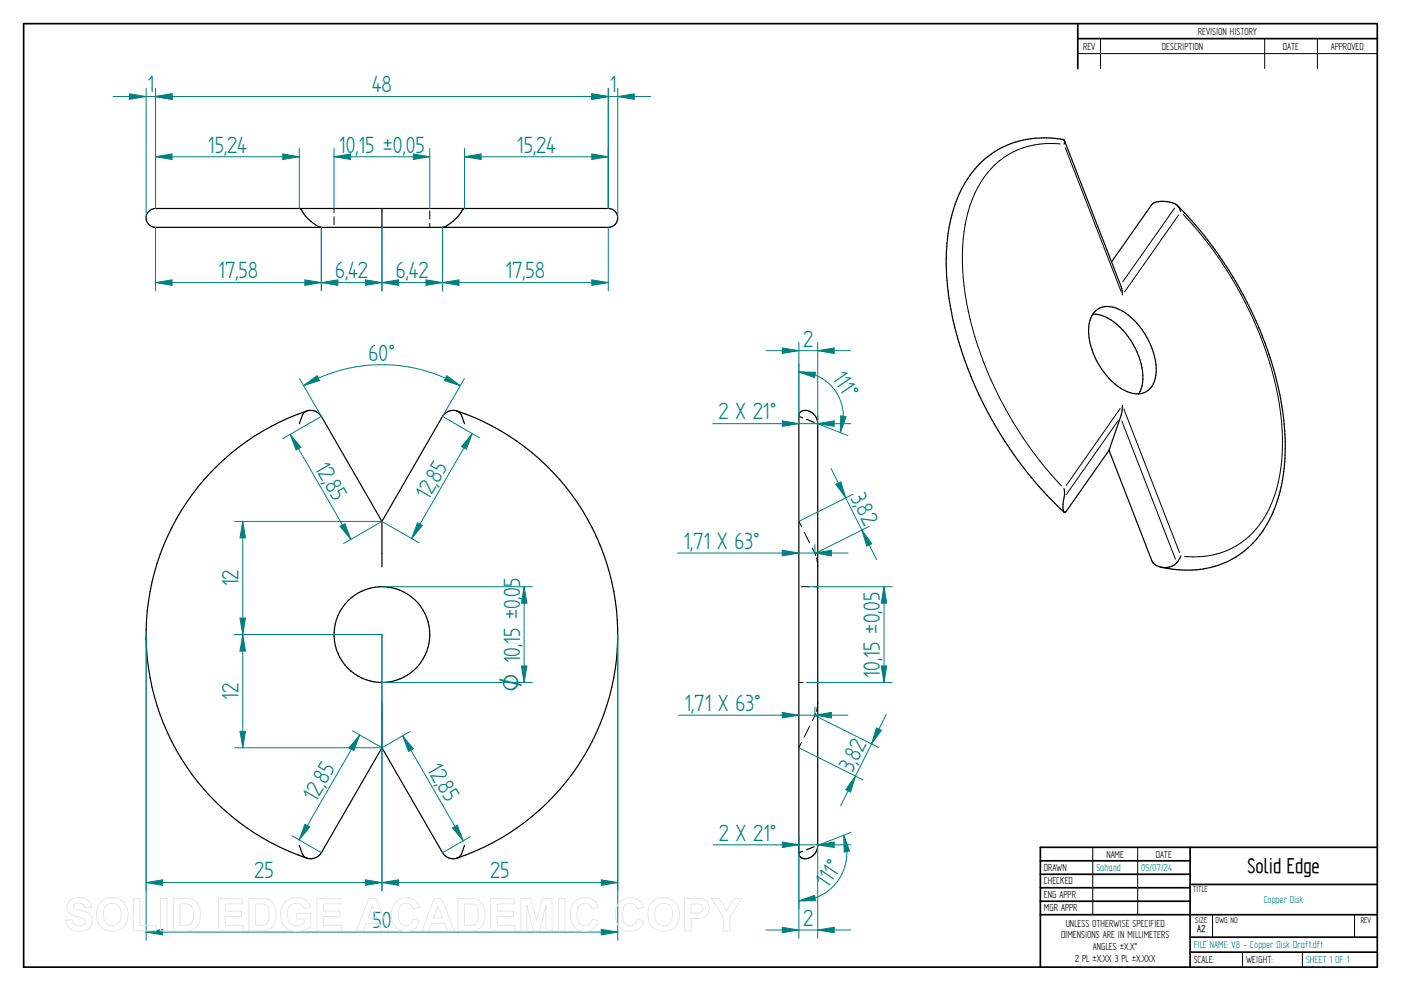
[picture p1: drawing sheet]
<svg xmlns="http://www.w3.org/2000/svg" width="594mm" height="420mm" viewBox="0 0 594 420" stroke-linecap="round" stroke-linejoin="round" font-family="sans-serif">
<g fill="none" stroke="#000" stroke-width=".72">
<path d="M10 10h574v400h-574zM457 10v19.1M457 16.4h127M504.6 359.2v50.8M584 359.2h-142.9v50.8M441.1 365h63.5M441.1 370.7h63.5M441.1 376.4h63.5M504.6 375h79.4M441.1 382.1h63.5M441.1 387.8h142.9M504.6 397.3h79.4"/>
<path d="M504.6 403.7h79.4"/>
</g>
<g fill="none" stroke="#000" stroke-width=".42">
<path d="M466.7 16.4v12.7M536.3 16.4v12.7M558.6 16.4v12.7M457 22.7h127M449.5 61a34.6 34.6 0 0 0-37.1 23.4 81.5 81.5 0 0 0-2.5 43.9 158.5 158.5 0 0 0 40.2 77.7M451.7 62.7l23.7 60.8M141.6 88.4v1.7M141.6 91.9v3.4M182.2 89.4v3.5M182.2 94.7v1.7M498.1 88.2l-22 31.3M499.8 91.1l-22.9 32.6"/>
<path d="M501.8 91a158.1 158.1 0 0 1 40.8 81.2 80 80 0 0 1-3.1 40.4 34.7 34.7 0 0 1-37.1 23.3M474.2 178.3l-22 31.4M475 173.2l-22.9 32.6M475.7 178.5l22.7 58.6M476.5 173.4l23.7 60.9M338.7 221.1l1.2 2.2M341 225.6l2.3 4.6M344.5 232.5l1.4 3.1M346.2 236.6l.4 1.8M346.7 239.4v1M339.8 248.8h3.4M345 248.8h1.7"/>
<path d="M338.7 289.3h1.7M342.2 289.3h3.5M346.6 299.7l-.4 1.8M346.7 297.7v1M339.8 314.8l-1.1 2.2M343.3 308l-2.3 4.5M345.9 302.5l-1.5 3.1M463.4 359.2v28.6M482.4 359.2v28.6M514.2 387.9v9.4M574.4 387.9v9.4M526.9 403.7v6.3"/>
<path d="M552.3 403.7v6.3"/>
</g>
<g fill="none" stroke="#000" stroke-width=".51">
<path d="M450.9 59.1a39 39 0 0 0-38.2 13.4 57.9 57.9 0 0 0-11.4 34.7 135.6 135.6 0 0 0 16.1 64.9 161.3 161.3 0 0 0 33.8 45M451 59.1a1.38 1.38 0 0 1 .2 2.1M451.4 59.6l24 61.9 .5 3.6M63 89.7a4 4 0 0 1 2.9-1.3h192a4 4 0 0 1 4 4 4 4 0 0 1-4 4h-192a4 4 0 0 1-3.6-2.4 4 4 0 0 1 .7-4.3zM126.9 88.4l.6 .2a16.9 16.9 0 0 0 8.8 7.8M162 88.4v8M197 88.4l-.6 .2a17.4 17.4 0 0 1-8.7 7.8M499.4 87.2a160.7 160.7 0 0 1 44.8 89.6 76.3 76.3 0 0 1-5.8 43.4 38.4 38.4 0 0 1-41.8 21l-4.4-.8M500.7 89.8a6.6 6.6 0 0 0-7.2-4.4 6.6 6.6 0 0 0-5.1 1.3l-17.1 24.3M463.4 133.2a18.3 18.3 0 0 1 13.9 8.1 29 29 0 0 1 7 22.2l-1.5 3.5M464.5 131.9a9.2 9.2 0 0 1 11.3-.1 30.9 30.9 0 0 1 14.3 27.3 8.1 8.1 0 0 1-12 7 30.7 30.7 0 0 1-16.5-26.1l.6-4.2a8.2 8.2 0 0 1 2.3-3.9zM126.9 179.7l1.3-3.5a4.6 4.6 0 0 1 8.1 .3l25.7 44.6"/>
<path d="M130.3 174.2a100 100 0 0 0-68.4 94.8 100 100 0 0 0 68.4 94.9M193.6 174.2a100 100 0 0 1 68.3 94.8 100 100 0 0 1-68.3 94.9M197 179.7l-1.3-3.5a4.6 4.6 0 0 0-8 .3l-25.7 44.6M475.9 171.9l-.5 4.1-5.1 14.9M470.3 190.9l-18.2 25.9-.7 .5-.6-1.4 .1-3.5a10.6 10.6 0 0 0 .3-5.3M470.3 190.9l18.1 46.8a6.9 6.9 0 0 0 6.8 2.9 6.9 6.9 0 0 0 5.5-4.8M162 221.1v19.3M162 297.7v19.3M162 317l-25.7 44.5a4.8 4.8 0 0 1-7.9 1l-1.5-4.1M162 317l25.7 44.5a4.6 4.6 0 0 0 8 .4l1.3-3.5M346.1 361.1l.6-2.7v-178.7a5.1 5.1 0 0 0-7.1-5.1l-.6 .8-.3 1.1v185a2.93 2.93 0 0 0 4.8 2.1l1.6-1.1 1-1.4"/>
<circle cx="161.9" cy="269" r="20.3"/>
</g>
<g fill="#000">
<circle cx="450.9" cy="59.1" r=".25"/>
<circle cx="451" cy="59.2" r=".25"/>
<circle cx="126.9" cy="88.4" r=".25"/>
<circle cx="197" cy="88.4" r=".25"/>
</g>
<path d="M162 248.8h63.8M162 289.3h63.8M221.1 282.4h2.3l-1.2 6.9z" fill="none" stroke="#008080" stroke-width=".42"/>
<path d="M221.1 282.4h2.3l-1.2 6.9z" fill="#008080"/>
<path d="M222.2 248.8l1.2 6.9h-2.3z" fill="none" stroke="#008080" stroke-width=".42"/>
<path d="M222.2 248.8l1.2 6.9h-2.3z" fill="#008080"/>
<path d="M99.4 221.1h62.6M222.2 248.8v40.5M99.4 269h62.6M101.8 262h2.3l-1.2 7z" fill="none" stroke="#008080" stroke-width=".42"/>
<path d="M101.8 262h2.3l-1.2 7z" fill="#008080"/>
<path d="M102.9 221.1l1.2 6.9h-2.3z" fill="none" stroke="#008080" stroke-width=".42"/>
<path d="M102.9 221.1l1.2 6.9h-2.3z" fill="#008080"/>
<path d="M102.9 221.1v47.9M99.4 269h62.6M99.4 317h62.6M101.8 310h2.3l-1.2 7z" fill="none" stroke="#008080" stroke-width=".42"/>
<path d="M101.8 310h2.3l-1.2 7z" fill="#008080"/>
<path d="M102.9 269l1.2 7.1h-2.3z" fill="none" stroke="#008080" stroke-width=".42"/>
<path d="M102.9 269l1.2 7.1h-2.3z" fill="#008080"/>
<path d="M189.5 159.3l5.6 4.2-6.7-2.1zM127 160.5l9.3 16M196.9 160.5l-9.2 16M102.9 269v48" fill="none" stroke="#008080" stroke-width=".42"/>
<path d="M189.5 159.3l5.6 4.2-6.7-2.1z" fill="#008080"/>
<path d="M128.7 163.5l5.7-4.2 1.1 2.1z" fill="none" stroke="#008080" stroke-width=".42"/>
<path d="M128.7 163.5l5.7-4.2 1.1 2.1z" fill="#008080"/>
<path d="M128.7 163.5a66.6 66.6 0 0 1 66.4 0M346.7 358.4v39.4M338.7 361.5v36.3M331.7 393.1l7 1.2-7 1.2z" fill="none" stroke="#008080" stroke-width=".42"/>
<path d="M331.7 393.1l7 1.2-7 1.2z" fill="#008080"/>
<path d="M346.7 394.3l7-1.2v2.4z" fill="none" stroke="#008080" stroke-width=".42"/>
<path d="M346.7 394.3l7-1.2v2.4z" fill="#008080"/>
<path d="M54.9 39.8l7.1 1.1-7.1 1.2zM62 37.4v55M65.9 37.4v51M324.7 394.3h36" fill="none" stroke="#008080" stroke-width=".42"/>
<path d="M54.9 39.8l7.1 1.1-7.1 1.2z" fill="#008080"/>
<path d="M65.9 40.9l7-1.1v2.3z" fill="none" stroke="#008080" stroke-width=".42"/>
<path d="M65.9 40.9l7-1.1v2.3z" fill="#008080"/>
<path d="M65.9 37.4v51M257.9 37.4v51M48 40.9h32M65.9 40.9l7-1.1v2.3z" fill="none" stroke="#008080" stroke-width=".42"/>
<path d="M65.9 40.9l7-1.1v2.3z" fill="#008080"/>
<path d="M250.9 39.8l7 1.1-7 1.2z" fill="none" stroke="#008080" stroke-width=".42"/>
<path d="M250.9 39.8l7 1.1-7 1.2z" fill="#008080"/>
<path d="M250.9 39.8l7 1.1-7 1.2zM257.9 37.4v51M262 37.4v55M65.9 40.9h192" fill="none" stroke="#008080" stroke-width=".42"/>
<path d="M250.9 39.8l7 1.1-7 1.2z" fill="#008080"/>
<path d="M262 40.9l6.9-1.1v2.3z" fill="none" stroke="#008080" stroke-width=".42"/>
<path d="M262 40.9l6.9-1.1v2.3z" fill="#008080"/>
<path d="M244 40.9h32M141.6 66.5l7.1-1.2v2.3zM141.6 62.9v25.5M182.2 62.9v25.5" fill="none" stroke="#008080" stroke-width=".42"/>
<path d="M141.6 66.5l7.1-1.2v2.3z" fill="#008080"/>
<path d="M175.3 65.3l6.9 1.2-6.9 1.1z" fill="none" stroke="#008080" stroke-width=".42"/>
<path d="M175.3 65.3l6.9 1.2-6.9 1.1z" fill="#008080"/>
<path d="M141.6 66.5h40.6M361.8 209.6l-23.1 11.5M365.5 224.7l4.1 5.8-2.1 1zM368.6 223.2l-23 11.5" fill="none" stroke="#008080" stroke-width=".42"/>
<path d="M365.5 224.7l4.1 5.8-2.1 1z" fill="#008080"/>
<path d="M354.5 205.4l2-1.1 2.1 6.8z" fill="none" stroke="#008080" stroke-width=".42"/>
<path d="M354.5 205.4l2-1.1 2.1 6.8z" fill="#008080"/>
<path d="M352.4 198.6l19.3 38.7M338.7 317l27.2 13.6M345.6 303.4l27.1 13.5M362.7 329.1l-2 6.7-2.1-1z" fill="none" stroke="#008080" stroke-width=".42"/>
<path d="M362.7 329.1l-2 6.7-2.1-1z" fill="#008080"/>
<path d="M371.7 308.6l2.1 1.1-4.2 5.7z" fill="none" stroke="#008080" stroke-width=".42"/>
<path d="M371.7 308.6l2.1 1.1-4.2 5.7z" fill="#008080"/>
<path d="M187.7 96.4v26.9M257.9 96.4v26.9M187.7 119.8l6.9-1.1v2.3zM375.8 302.9l-19.3 38.7" fill="none" stroke="#008080" stroke-width=".42"/>
<path d="M187.7 119.8l6.9-1.1v2.3z" fill="#008080"/>
<path d="M250.9 118.7l7 1.1-7 1.2z" fill="none" stroke="#008080" stroke-width=".42"/>
<path d="M250.9 118.7l7 1.1-7 1.2z" fill="#008080"/>
<path d="M65.9 96.4v26.9M136.3 96.4v26.9M129.3 118.7l7 1.1-7 1.2zM187.7 119.8h70.2" fill="none" stroke="#008080" stroke-width=".42"/>
<path d="M129.3 118.7l7 1.1-7 1.2z" fill="#008080"/>
<path d="M65.9 119.8l7-1.1v2.3z" fill="none" stroke="#008080" stroke-width=".42"/>
<path d="M65.9 119.8l7-1.1v2.3z" fill="#008080"/>
<path d="M136.3 96.4v26.9M162 96.4v26.9M65.9 119.8h70.4M154.9 118.7l7.1 1.1-7.1 1.2z" fill="none" stroke="#008080" stroke-width=".42"/>
<path d="M154.9 118.7l7.1 1.1-7.1 1.2z" fill="#008080"/>
<path d="M136.3 119.8l6.9-1.1v2.3z" fill="none" stroke="#008080" stroke-width=".42"/>
<path d="M136.3 119.8l6.9-1.1v2.3z" fill="#008080"/>
<path d="M162 96.4v26.9M187.7 96.4v26.9M136.3 119.8h25.7M180.6 118.7l7.1 1.1-7.1 1.2z" fill="none" stroke="#008080" stroke-width=".42"/>
<path d="M180.6 118.7l7.1 1.1-7.1 1.2z" fill="#008080"/>
<path d="M162 119.8l6.9-1.1v2.3z" fill="none" stroke="#008080" stroke-width=".42"/>
<path d="M162 119.8l6.9-1.1v2.3z" fill="#008080"/>
<path d="M197 62.9v25.5M250.9 65.3l7 1.2-7 1.1zM257.9 62.9v25.5M162 119.8h25.7" fill="none" stroke="#008080" stroke-width=".42"/>
<path d="M250.9 65.3l7 1.2-7 1.1z" fill="#008080"/>
<path d="M197 66.5l7-1.2v2.3z" fill="none" stroke="#008080" stroke-width=".42"/>
<path d="M197 66.5l7-1.2v2.3z" fill="#008080"/>
<path d="M65.9 62.9v25.5M119.9 65.3l7 1.2-7 1.1zM126.9 62.9v25.5M197 66.5h60.9" fill="none" stroke="#008080" stroke-width=".42"/>
<path d="M119.9 65.3l7 1.2-7 1.1z" fill="#008080"/>
<path d="M65.9 66.5l7-1.2v2.3z" fill="none" stroke="#008080" stroke-width=".42"/>
<path d="M65.9 66.5l7-1.2v2.3z" fill="#008080"/>
<path d="M65.9 66.5h61M187.7 176.5l15.6 9.1M162 221.1l15.6 9M177 221.7l2.1 1.1-4.5 5.5z" fill="none" stroke="#008080" stroke-width=".42"/>
<path d="M177 221.7l2.1 1.1-4.5 5.5z" fill="#008080"/>
<path d="M200.2 183.8l-2.4 6.7-2.1-1.2z" fill="none" stroke="#008080" stroke-width=".42"/>
<path d="M200.2 183.8l-2.4 6.7-2.1-1.2z" fill="#008080"/>
<path d="M200.2 183.8l-25.6 44.5M173.8 310.2l-11.8 6.8M191.9 351l2-1.2 2.5 6.7zM199.5 354.7l-11.8 6.8" fill="none" stroke="#008080" stroke-width=".42"/>
<path d="M191.9 351l2-1.2 2.5 6.7z" fill="#008080"/>
<path d="M170.7 312l4.6 5.5-2.1 1.1z" fill="none" stroke="#008080" stroke-width=".42"/>
<path d="M170.7 312l4.6 5.5-2.1 1.1z" fill="#008080"/>
<path d="M149.5 309.8l12.5 7.2M152.5 311.6l-2.5 6.6-2-1.1zM170.7 312l25.7 44.5M123.8 354.3l12.5 7.2" fill="none" stroke="#008080" stroke-width=".42"/>
<path d="M152.5 311.6l-2.5 6.6-2-1.1z" fill="#008080"/>
<path d="M129.3 349.5l2.1 1.1-4.6 5.5z" fill="none" stroke="#008080" stroke-width=".42"/>
<path d="M129.3 349.5l2.1 1.1-4.6 5.5z" fill="#008080"/>
<path d="M136.3 176.5l-16.3 9.4M123.1 184.2l4.5 5.5-2 1.1zM162 221.1l-16.3 9.3M152.5 311.6l-25.7 44.5" fill="none" stroke="#008080" stroke-width=".42"/>
<path d="M123.1 184.2l4.5 5.5-2 1.1z" fill="#008080"/>
<path d="M144.2 223.2l2.1-1.2 2.5 6.7z" fill="none" stroke="#008080" stroke-width=".42"/>
<path d="M144.2 223.2l2.1-1.2 2.5 6.7z" fill="#008080"/>
<path d="M331.7 147.5l7 1.2-7 1.2zM338.7 145.2v31.3M346.7 145.2v34.5M123.1 184.1l25.7 44.6" fill="none" stroke="#008080" stroke-width=".42"/>
<path d="M331.7 147.5l7 1.2-7 1.2z" fill="#008080"/>
<path d="M346.7 148.7l7-1.2v2.4z" fill="none" stroke="#008080" stroke-width=".42"/>
<path d="M346.7 148.7l7-1.2v2.4z" fill="#008080"/>
<path d="M324.7 148.7h36M342.7 248.8h35.6M342.7 289.3h35.6M373.7 282.4h2.3l-1.1 6.9z" fill="none" stroke="#008080" stroke-width=".42"/>
<path d="M373.7 282.4h2.3l-1.1 6.9z" fill="#008080"/>
<path d="M374.9 248.8l1.1 6.9h-2.3z" fill="none" stroke="#008080" stroke-width=".42"/>
<path d="M374.9 248.8l1.1 6.9h-2.3z" fill="#008080"/>
<path d="M374.9 248.8v40.5M62 269v108.7M162 269v108.7M62 374.2l7-1.2v2.4z" fill="none" stroke="#008080" stroke-width=".42"/>
<path d="M62 374.2l7-1.2v2.4z" fill="#008080"/>
<path d="M154.9 373l7.1 1.2-7.1 1.2z" fill="none" stroke="#008080" stroke-width=".42"/>
<path d="M154.9 373l7.1 1.2-7.1 1.2z" fill="#008080"/>
<path d="M162 269v108.7M262 269v108.7M62 374.2h100M255 373l7 1.2-7 1.2z" fill="none" stroke="#008080" stroke-width=".42"/>
<path d="M255 373l7 1.2-7 1.2z" fill="#008080"/>
<path d="M162 374.2l6.9-1.2v2.4z" fill="none" stroke="#008080" stroke-width=".42"/>
<path d="M162 374.2l6.9-1.2v2.4z" fill="#008080"/>
<path d="M62 269v129.7M262 269v129.7M162 374.2h100M62 395.2l7-1.2v2.4z" fill="none" stroke="#008080" stroke-width=".42"/>
<path d="M62 395.2l7-1.2v2.4z" fill="#008080"/>
<path d="M255 394l7 1.2-7 1.2z" fill="none" stroke="#008080" stroke-width=".42"/>
<path d="M255 394l7 1.2-7 1.2z" fill="#008080"/>
<path d="M331.7 233.3l7 1.2-7 1.2zM345.6 231v3.7M62 395.2h200" fill="none" stroke="#008080" stroke-width=".42"/>
<path d="M331.7 233.3l7 1.2-7 1.2z" fill="#008080"/>
<path d="M345.6 234.5l6.9-1.2v2.4z" fill="none" stroke="#008080" stroke-width=".42"/>
<path d="M345.6 234.5l6.9-1.2v2.4z" fill="#008080"/>
<path d="M287.3 234.5h72.3M345.6 299.7v3.7M331.7 302l7 1.2-7 1.2z" fill="none" stroke="#008080" stroke-width=".42"/>
<path d="M331.7 302l7 1.2-7 1.2z" fill="#008080"/>
<path d="M345.6 303.2l6.9-1.2v2.4z" fill="none" stroke="#008080" stroke-width=".42"/>
<path d="M345.6 303.2l6.9-1.2v2.4z" fill="#008080"/>
<path d="M331.7 178.4l7 1.2-7 1.2zM346.7 176.1v3.6M287.8 303.2h71.8" fill="none" stroke="#008080" stroke-width=".42"/>
<path d="M338.7 176.5l1.6 .7M342 177.8l3.2 1.3" fill="none" stroke="#000" stroke-width=".51"/>
<path d="M331.7 178.4l7 1.2-7 1.2z" fill="#008080"/>
<path d="M346.7 179.6l7-1.2v2.4z" fill="none" stroke="#008080" stroke-width=".42"/>
<path d="M346.7 179.6l7-1.2v2.4z" fill="#008080"/>
<path d="M302.3 179.6h58.4M338.7 354.7v6.8M346.7 358.2l7-1.2v2.3z" fill="none" stroke="#008080" stroke-width=".42"/>
<path d="M338.7 176.5v1M338.7 178.6v1" fill="none" stroke="#6d6d6d" stroke-width=".42"/>
<path d="M345.2 359l-3.2 1.3M340.3 360.9l-1.6 .6" fill="none" stroke="#000" stroke-width=".51"/>
<path d="M346.7 358.2l7-1.2v2.3z" fill="#008080"/>
<path d="M331.7 357l7 1.2-7 1.1z" fill="none" stroke="#008080" stroke-width=".42"/>
<path d="M331.7 357l7 1.2-7 1.1z" fill="#008080"/>
<path d="M302.4 358.2h58.3M361 352.8l-14.3 5.6M338.7 361.5v23.9M338.7 381.9l6.7-2.3 .4 2.3z" fill="none" stroke="#008080" stroke-width=".42"/>
<path d="M338.7 381.9l6.7-2.3 .4 2.3z" fill="#008080"/>
<path d="M357.8 354.1l2.4 6.7-2.2 .4z" fill="none" stroke="#008080" stroke-width=".42"/>
<path d="M357.8 354.1l2.4 6.7-2.2 .4z" fill="#008080"/>
<path d="M338.7 154.2v22.3M346.7 179.7l12.9 5M356.5 176.3l2.3 .4-2.5 6.7zM357.8 354.1a20.4 20.4 0 0 1-19.1 27.8" fill="none" stroke="#008080" stroke-width=".42"/>
<path d="M356.5 176.3l2.3 .4-2.5 6.7z" fill="#008080"/>
<path d="M338.7 157.7l7.1 .1-.4 2.3z" fill="none" stroke="#008080" stroke-width=".42"/>
<path d="M338.7 157.7l7.1 .1-.4 2.3z" fill="#008080"/>
<path d="M338.7 157.7a18.8 18.8 0 0 1 17.6 25.7" fill="none" stroke="#008080" stroke-width=".42"/>
<g fill="none" stroke="#e6e6e6" stroke-width=".42">
<path d="M29.6 381.8a6.5 6.5 0 0 1 8.5 .8l.6 2.2-2.8 .1a2.7 2.7 0 0 0-2.1-2 2.7 2.7 0 0 0-2.7 1.1 1.87 1.87 0 0 0 2.2 1.8l1.4 .4a4.4 4.4 0 0 1 4 6.2 6.4 6.4 0 0 1-9.1 1.3l-1.2-1.8-.5-1.7 2.7-.3a2.94 2.94 0 0 0 2.6 2.6 2.94 2.94 0 0 0 3.1-1.9 2.67 2.67 0 0 0-2.9-1.8 4.9 4.9 0 0 1-5-4.3l.4-1.6zM43.1 382.1a6.9 6.9 0 0 1 8.2-.5 6.9 6.9 0 0 1 2.8 7.7 6.7 6.7 0 0 1-8 5.5 6.7 6.7 0 0 1-5.1-8.3 6.4 6.4 0 0 1 2.1-4.4zM44.8 384.2a3.9 3.9 0 0 1 4.6-.8 3.9 3.9 0 0 1 2 4.3 3.8 3.8 0 0 1-1.9 4.3 3.8 3.8 0 0 1-4.6-.7 6.6 6.6 0 0 1-.1-7.1zM56.5 381h2.8v11.3h6.9v2.3h-9.7zM68.1 380.9h2.8v13.7h-2.8zM73.5 380.9h5a5.9 5.9 0 0 1 6.5 7 5.9 5.9 0 0 1-6.3 6.7h-5.2zM76.3 383.2h1.8a3.4 3.4 0 0 1 4 3.9v1.2a3.2 3.2 0 0 1-3.8 4h-2zM92.7 380.9h10.2v2.3h-7.4v3h6.9v2.4h-6.9v3.7h7.7v2.3h-10.5zM105.5 380.9h5.1a5.9 5.9 0 0 1 6.4 7 5.9 5.9 0 0 1-6.3 6.7h-5.2zM108.3 383.2h1.9a3.4 3.4 0 0 1 4 3.9v1.2a3.2 3.2 0 0 1-3.8 4h-2.1zM120.9 382.4a7.3 7.3 0 0 1 9.7 .1l1 2.2-2.7 .5a3.7 3.7 0 0 0-4.6-2 3.7 3.7 0 0 0-2.5 4.4 4.2 4.2 0 0 0 2.2 4.5 4.2 4.2 0 0 0 5-.8v-1.7h-3.2v-2.3h6v5.4a8.1 8.1 0 0 1-11.8-.8 8.3 8.3 0 0 1 .9-9.5zM134.4 380.9h10.2v2.3h-7.4v3h6.9v2.4h-6.9v3.7h7.6v2.3h-10.4z"/>
<path d="M156.4 380.9h3l5.5 13.7h-3l-1.2-3.1h-5.5l-1.1 3.1h-3zM157.9 384.1l1.9 5.1h-3.7zM167.7 382.5a6 6 0 0 1 10.2 2.1l-2.8 .7a3.2 3.2 0 0 0-3.9-2.2 3.2 3.2 0 0 0-2.4 3.8 4.6 4.6 0 0 0 2.5 5.5 3.2 3.2 0 0 0 4-2.8l2.6 .8a6.1 6.1 0 0 1-7.2 4.3 6.1 6.1 0 0 1-4.8-6.8 7.7 7.7 0 0 1 1.8-5.4zM184.1 380.9h3.1l5.5 13.7h-3l-1.2-3.1h-5.5l-1.1 3.1h-3zM185.7 384.1l1.9 5.1h-3.8zM194.2 380.9h5a5.9 5.9 0 0 1 6.5 7 5.9 5.9 0 0 1-6.3 6.7h-5.2zM197 383.2h1.8a3.4 3.4 0 0 1 4 3.9v1.2a3.2 3.2 0 0 1-3.8 4h-2zM208.1 380.9h10.2v2.3h-7.4v3h6.9v2.4h-6.9v3.7h7.6v2.3h-10.4zM220.8 380.9h4.2l2.5 9.3 2.4-9.3h4.2v13.7h-2.5l-.1-10.8-2.7 10.8h-2.7l-2.7-10.8v10.8h-2.6zM236.8 380.9h2.8v13.7h-2.8zM243.5 382.5a6 6 0 0 1 10.2 2.1l-2.8 .7a3.2 3.2 0 0 0-3.8-2.2 3.2 3.2 0 0 0-2.4 3.8 4.6 4.6 0 0 0 2.4 5.5 3.2 3.2 0 0 0 4-2.8l2.6 .8a6.1 6.1 0 0 1-7.2 4.3 6.1 6.1 0 0 1-4.7-6.8 7.7 7.7 0 0 1 1.7-5.4zM262.7 382.5a6 6 0 0 1 10.2 2.1l-2.7 .7a3.2 3.2 0 0 0-3.9-2.2 3.2 3.2 0 0 0-2.4 3.8 4.6 4.6 0 0 0 2.4 5.5 3.2 3.2 0 0 0 4-2.8l2.7 .8a6.1 6.1 0 0 1-7.2 4.3 6.1 6.1 0 0 1-4.8-6.8 7.7 7.7 0 0 1 1.7-5.4z"/>
<path d="M277 382.1a6.9 6.9 0 0 1 8.2-.5 6.9 6.9 0 0 1 2.8 7.7 6.7 6.7 0 0 1-8.1 5.5 6.7 6.7 0 0 1-5.1-8.3 6.4 6.4 0 0 1 2.2-4.4zM278.7 384.2a3.9 3.9 0 0 1 4.6-.8 3.9 3.9 0 0 1 1.9 4.3 3.8 3.8 0 0 1-1.8 4.3 3.8 3.8 0 0 1-4.7-.7 6.6 6.6 0 0 1 0-7.1zM290.3 380.9h5.2a4.4 4.4 0 0 1 5.4 4.3 4.4 4.4 0 0 1-5.4 4.2h-2.4v5.2h-2.8zM293.1 383.2h1.8a2.1 2.1 0 0 1 2.6 .6 2.1 2.1 0 0 1 0 2.6 3.4 3.4 0 0 1-2.9 .7h-1.5zM301.6 380.9h3.3l3.2 5.4 3.2-5.4h3.2l-5 7.9v5.8h-2.8v-5.8z"/>
</g>
<g font-size="11.3" fill="#008080">
<text x="62.5" y="39.2">1</text>
<text x="157.6" y="39.2">48</text>
<text x="258.5" y="39.2">1</text>
<text x="88.2" y="64.7">15,24</text>
<text x="143.7" y="64.7">10,15 ±0,05</text>
<text x="219.2" y="64.7">15,24</text>
<text x="92.6" y="118.1">17,58</text>
<text x="142.1" y="118.1">6,42</text>
<text x="167.8" y="118.1">6,42</text>
<text x="214.3" y="118.1">17,58</text>
<text x="340.6" y="146.9">2</text>
<text x="156.3" y="152.9">60°</text>
<text x="352.5" y="160.2" transform="rotate(56 352.5 160.2)">111°</text>
<text x="304.7" y="177.8">2 X 21°</text>
<text x="133.2" y="198.2" transform="rotate(60 133.2 198.2)">12,</text>
<text x="137.4" y="205.5" transform="rotate(60 137.4 205.5)">85</text>
<text x="185.9" y="205.2" transform="rotate(-60 185.9 205.2)">85</text>
<text x="181.7" y="212.5" transform="rotate(-60 181.7 212.5)">12,</text>
<text x="360.5" y="211" transform="rotate(63 360.5 211)">3,</text>
<text x="362.7" y="215.4" transform="rotate(63 362.7 215.4)">82</text>
<text x="289.8" y="232.7">1,71 X 63°</text>
<text x="101.2" y="248.6" transform="rotate(-90 101.2 248.6)">12</text>
<text x="373.1" y="287.3" transform="rotate(-90 373.1 287.3)">10,15 ±0,05</text>
<text x="101.2" y="296.6" transform="rotate(-90 101.2 296.6)">12</text>
<text x="290.2" y="301.5">1,71 X 63°</text>
<text x="363.8" y="323.2" transform="rotate(-63 363.8 323.2)">82</text>
<text x="180.9" y="326.1" transform="rotate(60 180.9 326.1)">12,</text>
<text x="361.6" y="327.6" transform="rotate(-63 361.6 327.6)">3,</text>
<text x="138.2" y="333" transform="rotate(-60 138.2 333)">85</text>
<text x="185.1" y="333.3" transform="rotate(60 185.1 333.3)">85</text>
<text x="133.9" y="340.3" transform="rotate(-60 133.9 340.3)">12,</text>
<text x="304.9" y="356.4">2 X 21°</text>
<text x="107.8" y="372.4">25</text>
<text x="207.8" y="372.4">25</text>
<text x="350.9" y="376.8" transform="rotate(-56 350.9 376.8)">111°</text>
<text x="157.9" y="393.4">50</text>
<text x="340.6" y="392.6">2</text>
</g>
<text font-size="10.8" fill="#008080" x="220.5" y="293.2" transform="rotate(-90 220.5 293.2)">O 10,15 ±0,05</text>
<text font-size="10.1" x="529" y="370.2">Solid Edge</text>
<g font-size="4.9">
<text x="507.9" y="14.7">REVISION HISTORY</text>
<text x="459.3" y="21">REV</text>
<text x="492.7" y="21">DESCRIPTION</text>
<text x="544" y="21">DATE</text>
<text x="564.3" y="21">APPROVED</text>
<text x="469.1" y="363.6">NAME</text>
<text x="490.1" y="363.6">DATE</text>
<text x="442.7" y="369.3">DRAWN</text>
<text x="442.7" y="375">CHECKED</text>
<text x="442.7" y="380.7">ENG APPR</text>
<text x="442.7" y="386.4">MGR APPR</text>
<text x="451.9" y="392.9">UNLESS OTHERWISE SPECIFIED</text>
<text x="449.9" y="397.9">DIMENSIONS ARE IN MILLIMETERS</text>
<text x="455.7" y="407.8">2 PL ±X.XX 3 PL ±X.XXX</text>
<text x="463.5" y="402.9">ANGLES ±X.X°</text>
<text x="506.2" y="408.3">SCALE:</text>
<text x="528.4" y="408.3">WEIGHT:</text>
</g>
<g font-size="4.9" fill="#008080">
<text x="464.9" y="369.3">Sahand</text>
<text x="483.9" y="369.3">05/07/24</text>
<text x="535.8" y="382.9">Copper Disk</text>
<text x="506.2" y="402">FILE NAME: V8 - Copper Disk Draft.dft</text>
<text x="553.8" y="408.4">SHEET 1 OF 1</text>
</g>
<text font-size="4.8" x="507.7" y="395.3">A2</text>
<g font-size="4.1">
<text x="505.9" y="378.3">TITLE</text>
<text x="506.9" y="391.1">SIZE</text>
<text x="515.4" y="391.1">DWG NO</text>
<text x="577" y="391.1">REV</text>
</g>
</svg>
